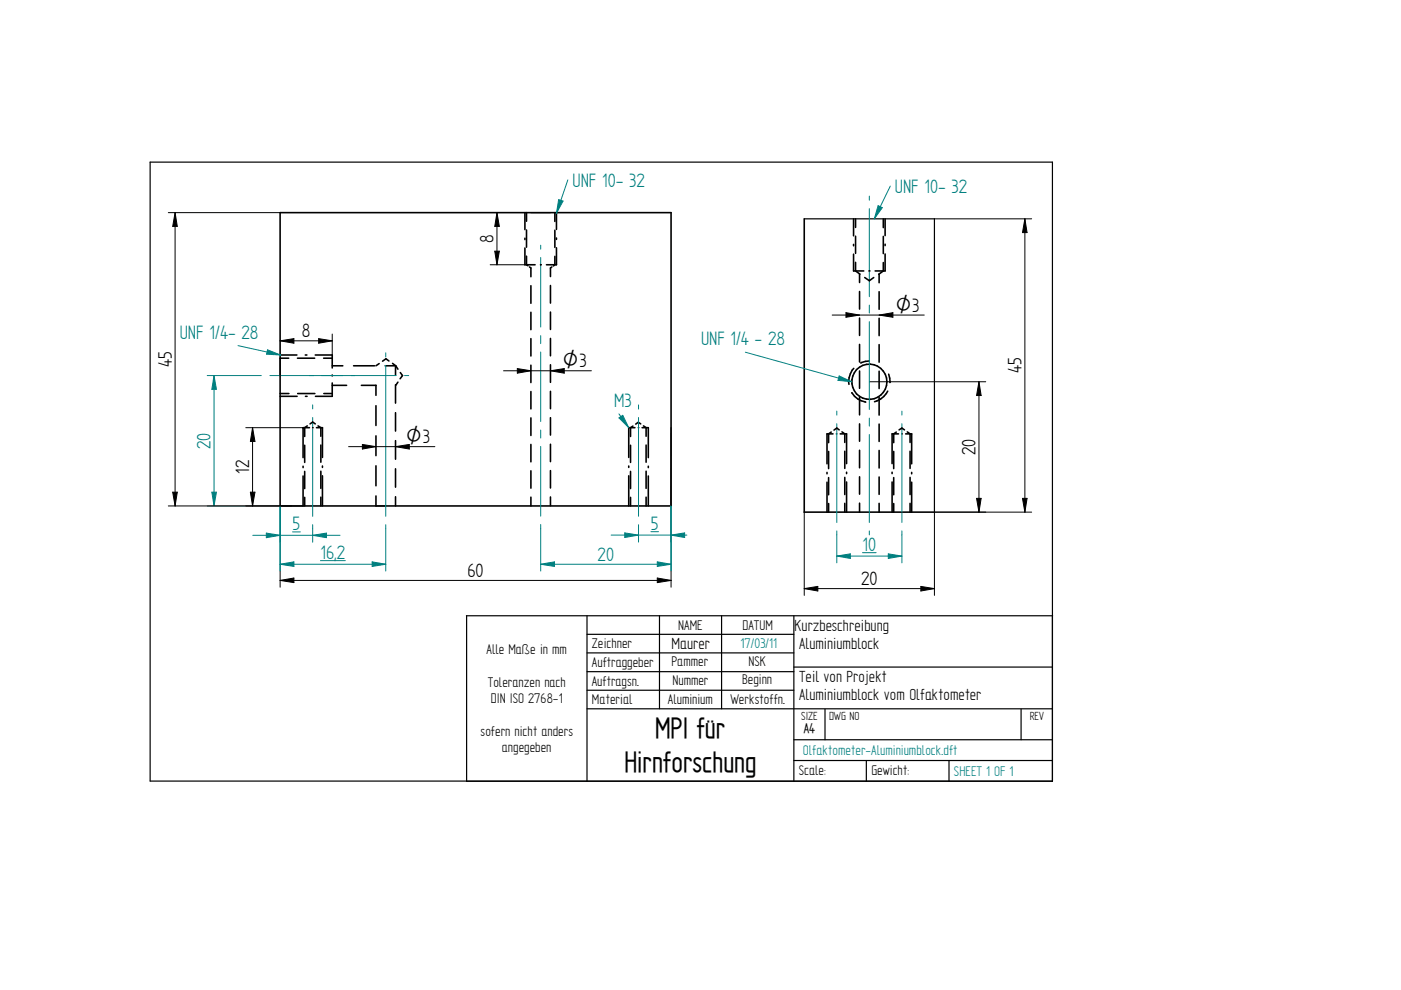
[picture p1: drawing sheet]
<svg xmlns="http://www.w3.org/2000/svg" width="297mm" height="210mm" viewBox="0 0 297 210" stroke-linecap="round" stroke-linejoin="round" font-family="sans-serif">
<g fill="none" stroke="#000" stroke-width=".25">
<path d="M59.4 107.3h4.9M124.5 134.5h43.8M124.5 138.4h43.8M124.5 130.6v35.1M139.8 130.6v19.7M153 130.6v19.7M168.3 130.6v35.1M223.2 130.6h-124.3v35.1h124.2v-131.3h-191.3v131.2h191.3M124.5 142.4h43.8M124.5 146.3h43.8M124.5 150.3h98.6M168.3 141.4h54.8"/>
<path d="M168.3 156.8h54.8M174.9 150.4v6.4M216.5 150.4v6.4M168.3 161.2h54.8M183.7 161.2v4.5M201.2 161.2v4.5"/>
</g>
<g fill="none" stroke="#000" stroke-width=".34">
<path d="M59.4 45.1h82.9v62.2h-82.9zM59.4 75.3h3.5M64.7 75.3h.4M66.8 75.3h3.6v2.7M70.4 79.5v.2M59.4 84h3.6M64.3 90.7v6.3M64.3 98.8v.3M64.6 90.7v1.8M64.6 94.4v3.6M64.6 99.9v3.7M64.8 84h.3"/>
<path d="M68 90.7v1.8M68 94.4v3.6M68 99.9v3.6M68.4 90.7v6.3M68.4 98.8v.3M70.4 81.2v2.8h-3.5M133.3 90.7v6.3M133.3 98.8v.3M133.7 90.7v1.8M133.7 94.4v3.6M133.7 99.9v3.7M137 90.7v1.8"/>
<path d="M137 94.4v3.6M137 99.9v3.6M137.5 90.7v6.3M137.5 98.8v.3M64.3 100.9v6.4M64.6 105.5v1.8M68 105.4v1.9M68.4 100.9v6.4M133.3 100.9v6.4M133.7 105.5v1.8M137 105.4v1.9M137.5 100.9v6.4"/>
</g>
<path d="M59.4 107.3v17.2M142.3 107.3v17.2M59.4 123.1l2.9-.5v.9zM59.4 123.1h82.9M139.4 122.6l2.9 .5-2.9 .4z" fill="none" stroke="#000" stroke-width=".21"/>
<path d="M59.4 123.1l2.9-.5v.9zM139.4 122.6l2.9 .5-2.9 .4z" fill="#000"/>
<path d="M54.6 79.6h.8M57.2 79.6h15.4M74.5 79.6h.8M44.9 104.4h1l-.5 2.9z" fill="none" stroke="#008080" stroke-width=".21"/>
<path d="M44.9 104.4h1l-.5 2.9z" fill="#008080"/>
<path d="M45.4 79.6l.5 2.9h-1z" fill="none" stroke="#008080" stroke-width=".21"/>
<path d="M45.4 79.6l.5 2.9h-1z" fill="#008080"/>
<path d="M43.9 79.6h10.7M45.4 79.6v27.7M50.5 73.3l9 2M65.6 79.6h.9M68.2 79.6h15.8M81.8 74.8v.9M81.8 77.5v32M85.8 79.6h.9M43.9 107.3h15.5M81.8 111.3v.8" fill="none" stroke="#008080" stroke-width=".21"/>
<path d="M59.4 75.9v3.8M79.7 81.7h.1M79.7 107.3h2.1" fill="none" stroke="#000" stroke-width=".25"/>
<g fill="none" stroke="#000" stroke-width=".34">
<path d="M59.4 75.9h1.8M63.1 75.9h3.6M68.6 75.9h1.8M70.4 77.6h2.3M75 77.6h4.4M80.4 77.1l-.7 .5M81.7 77.6h2.2v1.9M82.5 76.5l-.7-.4-.7 .5M83.2 77l.7 .6 .5 .7M84.9 79l.4 .6-.5 .7M59.4 83.4h1.9M63.1 83.4h3.7"/>
<path d="M68.7 83.4h1.7M70.4 81.7h3.1M76.6 81.7h3.1v2.1M79.7 86v4.2M79.7 92.4v4.2M79.7 98.8v4.2M83.9 81.6v3.9M83.9 87.5v3.9M83.9 93.4v4M83.9 99.4v3.9M84.4 81l-.5 .7M79.7 105.2v2.1"/>
<path d="M83.9 105.3v2"/>
</g>
<path d="M59.4 72.3l2.9-.5v1zM59.4 72.3h11M67.6 71.8l2.8 .5-2.8 .5zM70.4 70.8v4.5" fill="none" stroke="#000" stroke-width=".21"/>
<path d="M59.4 72.3l2.9-.5v1zM67.6 71.8l2.8 .5-2.8 .5z" fill="#000"/>
<path d="M56.7 74.2l2.8 1.1-3-.2z" fill="#008080"/>
<path d="M56.7 74.2l2.8 1.1-3-.2zM59.4 119.6l2.9-.5v1zM67.9 118.9h5.3" fill="none" stroke="#008080" stroke-width=".21"/>
<path d="M59.4 119.6l2.9-.5v1z" fill="#008080"/>
<path d="M78.9 119.1l2.9 .5-2.9 .5z" fill="none" stroke="#008080" stroke-width=".21"/>
<path d="M78.9 119.1l2.9 .5-2.9 .5z" fill="#008080"/>
<path d="M114.6 52v.8M114.6 54.6v14.7M114.6 71.2v1.7M114.6 74.6v14.8M114.6 91.2v1.7M114.6 94.7v14.7M59.4 107.3v13.8M59.4 119.6h22.4M81.8 112.1v9M114.6 111.2v.9M139.4 119.1l2.9 .5-2.9 .5z" fill="none" stroke="#008080" stroke-width=".21"/>
<g fill="none" stroke="#000" stroke-width=".34">
<path d="M112.6 56.8v1.9M116.7 56.8v1.8M112.6 60.6v3.7M112.6 66.2v3.7M112.6 71.8v3.7M112.6 77.4v3.7M116.7 60.5v3.8M116.7 66.2v3.6M116.7 71.8v3.6M116.7 77.3v3.8M112.6 83v3.7M112.6 88.6v3.7"/>
<path d="M112.6 94.2v3.7M112.6 99.8v3.7M116.7 83v3.7M116.7 88.6v3.6M116.7 94.2v3.7M116.7 99.8v3.7M112.6 105.4v1.9M116.7 105.4v1.8"/>
</g>
<path d="M112.6 45.1h4.1" fill="none" stroke="#000" stroke-width=".25"/>
<path d="M139.4 119.1l2.9 .5-2.9 .5z" fill="#008080"/>
<path d="M114.6 119.6l3-.5v1z" fill="none" stroke="#008080" stroke-width=".21"/>
<path d="M114.6 119.6l3-.5v1z" fill="#008080"/>
<path d="M120.4 38.1l-2.4 7.1M114.6 112.1v9M114.6 119.6h27.7M142.3 107.3v13.8" fill="none" stroke="#008080" stroke-width=".21"/>
<g fill="none" stroke="#000" stroke-width=".34">
<path d="M111.3 52.6v3.5h2.1M111.3 45.1v3.6M111.3 50.5v.3M111.6 45.1v1.8M111.6 48.8v3.6M111.6 54.3v1.8l.3 .2M112.3 56.6l.3 .2M114.6 56.1h.2M117 56.6l-.3 .2M117.6 54.4v1.7l-.3 .3M117.6 45.1v1.8M117.6 48.8v3.7"/>
<path d="M118 45.1v3.5M118 50.5v.3M118 52.5v3.6h-2.1"/>
</g>
<path d="M103.9 56.1h7.4M104.9 53.3h1l-.5 2.8zM105.4 45.1l.5 2.9h-1zM105.4 45.1v11" fill="none" stroke="#000" stroke-width=".21"/>
<path d="M105.4 45.1l.5 2.9h-1zM104.9 53.3h1l-.5 2.8z" fill="#000"/>
<path d="M118.4 42.3l1 .3-1.4 2.6z" fill="#008080"/>
<path d="M118.4 42.3l1 .3-1.4 2.6zM66.3 85.9v.8M66.3 88.5v21M135.4 85.9v.8M135.4 88.5v21M66.3 111.3v.8M135.4 111.3v.8M138 112.7h1.6M142.2 113.5l3-.5v1z" fill="none" stroke="#008080" stroke-width=".21"/>
<path d="M106.8 78.6h18.6M109.7 78.1l2.9 .5-2.9 .5zM116.7 78.6l2.9-.5v1zM52.1 90.7h12.2M53.5 90.7l.6 2.9h-1zM53.5 90.7v16.6M73.9 94.7h18.3M76.8 94.2l2.9 .5-2.9 .5zM83.9 94.7l2.9-.5v1zM52.1 107.3h7.3M53.1 104.4h1l-.6 2.9z" fill="none" stroke="#000" stroke-width=".21"/>
<path d="M109.7 78.1l2.9 .5-2.9 .5zM116.7 78.6l2.9-.5v1zM53.5 90.7l.6 2.9h-1zM76.8 94.2l2.9 .5-2.9 .5zM83.9 94.7l2.9-.5v1zM53.1 104.4h1l-.6 2.9z" fill="#000"/>
<path d="M64.3 90.7h1.3M65.1 90.3l-.5 .4M65.7 89.9l.6-.4 .5 .4M66.3 90.7h.1M67.1 90.7h1.3M67.4 90.3l.6 .4M133.3 90.7h1.3M134.2 90.3l-.5 .4M135.3 90.7h.1M135.8 89.9l-.5-.4-.5 .4M136.1 90.7h1.4M136.4 90.3l.6 .4" fill="none" stroke="#000" stroke-width=".34"/>
<path d="M64.3 90.7h.1M68.4 90.7h.1M142.3 90.7l-.1 16.6" fill="none" stroke="#000" stroke-width=".25"/>
<path d="M142.2 113.5l3-.5v1z" fill="#008080"/>
<path d="M132.5 113l2.9 .5-2.9 .5z" fill="none" stroke="#008080" stroke-width=".21"/>
<path d="M132.5 113l2.9 .5-2.9 .5z" fill="#008080"/>
<path d="M56.5 113l2.9 .5-2.9 .5zM62 112.8h1.7M129.6 113.5h16M135.4 112.1v2.8M142.2 107.3v7.6" fill="none" stroke="#008080" stroke-width=".21"/>
<path d="M56.5 113l2.9 .5-2.9 .5z" fill="#008080"/>
<path d="M66.3 113.5l2.9-.5v1z" fill="none" stroke="#008080" stroke-width=".21"/>
<path d="M66.3 113.5l2.9-.5v1z" fill="#008080"/>
<path d="M131.2 87.8l2.1 2.9M53.6 113.5h18.5M59.4 107.3v7.7M66.3 112.1v2.9" fill="none" stroke="#008080" stroke-width=".21"/>
<path d="M131.2 88.6l.8-.5 1.3 2.6z" fill="#008080"/>
<path d="M131.2 88.6l.8-.5 1.3 2.6zM177.4 87.2v.8M177.4 89.8v21M191.2 87.2v.8M191.2 89.8v21M177.4 112.6v.8M177.4 117.9l2.9-.5v1zM182.9 117.2h2.9M191.2 112.6v.8" fill="none" stroke="#008080" stroke-width=".21"/>
<g fill="none" stroke="#000" stroke-width=".21">
<path d="M35.7 45.1h23.7M37.1 45.1l.5 2.9h-1zM37.1 45.1v62.2M198.1 46.4h20.6M217.3 46.4l.5 2.9h-1zM217.3 46.4v62.2M35.7 107.3h26.1M36.6 104.4h1l-.5 2.9zM170.5 108.6v17.6M216.8 105.7h1l-.5 2.9zM218.7 108.6h-20.6v17.6M170.5 124.8l2.9-.5v1z"/>
<path d="M170.5 124.8h27.6M195.2 124.3l2.9 .5-2.9 .5z"/>
</g>
<path d="M37.1 45.1l.5 2.9h-1zM217.3 46.4l.5 2.9h-1zM36.6 104.4h1l-.5 2.9zM216.8 105.7h1l-.5 2.9zM170.5 124.8l2.9-.5v1zM195.2 124.3l2.9 .5-2.9 .5z" fill="#000"/>
<path d="M170.5 46.4h27.6v62.2" fill="none" stroke="#000" stroke-width=".25"/>
<g fill="none" stroke="#000" stroke-width=".34">
<path d="M170.5 46.4v62.2h27.6M175.7 95.7v3.7M176.2 91.6l-.5 .4v1.9M176.6 92h-1.3v6.3M177.3 92h.1M177.9 91.1l-.5-.3-.6 .4M178.1 92h1.4v6.3M178.5 91.6l.6 .4v1.8M179.1 95.7v3.6M190.5 92h-1.4v6.3M191.2 92h.1M192 92h1.3v6.3"/>
<path d="M175.3 100.2v.3M175.3 102.2v6.4M175.7 101.3v3.6M175.7 106.8v1.8M179.1 101.2v3.7M179.1 106.7v1.9M179.5 100.1v.3M179.5 102.2v6.4M189.1 100.1v.3M189.1 102.2v6.4M193.3 100.2v.3M193.3 102.2v6.4"/>
</g>
<path d="M177.4 117.9l2.9-.5v1z" fill="#008080"/>
<path d="M188.3 117.4l2.9 .5-2.9 .5z" fill="none" stroke="#008080" stroke-width=".21"/>
<path d="M188.3 117.4l2.9 .5-2.9 .5z" fill="#008080"/>
<path d="M188.8 39.5l-3.4 6.9M184.3 41.6v.9M184.3 44.2v18.7M184.3 64.7v1.7M184.3 68.2v18.6M184.3 88.6v1.7M184.3 92.1v18.7M177.4 113.4v5.9M177.4 117.9h13.8M184.3 112.6v.8M191.2 113.4v5.9" fill="none" stroke="#008080" stroke-width=".21"/>
<g fill="none" stroke="#000" stroke-width=".34">
<path d="M181 53.9v3.5h2.1M181 46.4v3.6M181 51.8v.3M181.4 46.4v1.8M181.4 50.1v3.6M181.4 55.6v1.8l.9 .7M183.3 58.8l1 .7 .9-.7M184.2 57.4h.2M187.3 55.7v1.7l-1 .8M187.3 46.4v1.9M187.3 50.1v3.7M187.7 46.4v3.6"/>
<path d="M187.7 51.8v.3M187.7 53.8v3.6h-2.2M181 78.1a4.2 4.2 0 0 0-1 3.4M184.3 76.5l-.8 .1-1 .4M188.4 79.3l.3 1.8M180.6 83.3a4.4 4.4 0 0 0 3 2M188.2 82.9a4.4 4.4 0 0 1-2.8 2.3M189.5 95.7v3.7M190 91.6l-.5 .4v1.9M190.6 91.1l.6-.3 .6 .3M192.4 91.6l.6 .4v1.8M193 95.7v3.6"/>
<path d="M189.5 101.3v3.6M189.5 106.8v1.8M193 101.2v3.7M193 106.7v1.9"/>
<circle cx="184.3" cy="81" r="3.7"/>
</g>
<path d="M184.3 80.9h24.7M207.6 80.9l.4 3h-1zM207.6 80.9v27.7M198.1 108.6h10.9M207 105.7h1l-.4 2.9z" fill="none" stroke="#000" stroke-width=".21"/>
<path d="M207.6 80.9l.4 3h-1zM207 105.7h1l-.4 2.9z" fill="#000"/>
<path d="M186.2 43.6l.9 .4-1.7 2.4z" fill="#008080"/>
<path d="M186.2 43.6l.9 .4-1.7 2.4zM158 74.7l22.6 6.2" fill="none" stroke="#008080" stroke-width=".21"/>
<path d="M177.9 79.7l2.7 1.2-2.9-.3z" fill="#008080"/>
<path d="M177.9 79.7l2.7 1.2-2.9-.3z" fill="none" stroke="#008080" stroke-width=".21"/>
<g fill="none" stroke="#000" stroke-width=".34">
<path d="M182.2 58.1v1.8M186.4 58.1v1.8M182.2 61.8v3.7M182.2 67.4v3.7M182.2 73v3.8M182.2 78.7v3.6M186.4 61.8v3.8M186.4 67.5v3.7M186.4 73.1v3.7M186.4 78.7v3.7M182.2 84.2v3.8M182.2 89.9v3.7"/>
<path d="M182.2 95.5v3.7M186.4 84.3v3.7M186.4 89.9v3.7M186.4 95.5v3.7M182.2 101.1v3.7M182.2 106.7v1.9M186.4 101.1v3.7M186.4 106.7v1.9"/>
</g>
<path d="M176.4 66.8h19.6M179.4 66.3l2.8 .5-2.8 .5zM186.4 66.8l2.9-.5v1z" fill="none" stroke="#000" stroke-width=".21"/>
<path d="M179.4 66.3l2.8 .5-2.8 .5zM186.4 66.8l2.9-.5v1z" fill="#000"/>
<g font-size="7">
<text x="138.9" y="156.5">MPI für</text>
<text x="132.4" y="163.6">Hirnforschung</text>
</g>
<g font-size="4.7" fill="#008080">
<text x="121.4" y="39.6">UNF 10- 32</text>
<text x="189.7" y="40.9">UNF 10- 32</text>
<text x="38.1" y="71.8">UNF 1/4- 28</text>
<text x="148.6" y="73.2">UNF 1/4 - 28</text>
<text x="130.2" y="86.3">M3</text>
<text x="44.7" y="95.2" transform="rotate(-90 44.7 95.2)">20</text>
<text x="62" y="112.4">5</text>
<text x="138" y="112.4">5</text>
<text x="67.9" y="118.5">16,2</text>
<text x="126.7" y="118.9">20</text>
<text x="182.9" y="116.8">10</text>
</g>
<g font-size="4.7">
<text x="104.6" y="51.6" transform="rotate(-90 104.6 51.6)">8</text>
<text x="64" y="71.5">8</text>
<text x="36.4" y="77.9" transform="rotate(-90 36.4 77.9)">45</text>
<text x="216.6" y="79.2" transform="rotate(-90 216.6 79.2)">45</text>
<text x="52.8" y="100.5" transform="rotate(-90 52.8 100.5)">12</text>
<text x="206.8" y="96.5" transform="rotate(-90 206.8 96.5)">20</text>
<text x="99.1" y="122.3">60</text>
<text x="182.6" y="124.1">20</text>
</g>
<g font-size="4.5">
<text x="189.9" y="66.1">O3</text>
<text x="119.3" y="77.9">O3</text>
<text x="86.1" y="94">O3</text>
</g>
<g font-size="3.9">
<text x="142.4" y="137.6">Maurer</text>
<text x="168.5" y="133.7">Kurzbeschreibung</text>
<text x="169.4" y="137.7">Aluminiumblock</text>
<text x="169.4" y="144.6">Teil von Projekt</text>
<text x="169.4" y="148.5">Aluminiumblock vom Olfaktometer</text>
</g>
<g font-size="3.4">
<text x="125.5" y="137.5">Zeichner</text>
<text x="143.8" y="133.5">NAME</text>
<text x="157.4" y="133.5">DATUM</text>
<text x="103.2" y="138.7">Alle Maße in mm</text>
<text x="125.5" y="141.4">Auftraggeber</text>
<text x="142.4" y="141.3">Pammer</text>
<text x="158.7" y="141.3">NSK</text>
<text x="103.4" y="145.6">Toleranzen nach</text>
<text x="104.1" y="149.1">DIN ISO 2768-1</text>
<text x="125.5" y="145.4">Auftragsn.</text>
<text x="125.5" y="149.3">Material</text>
<text x="141.6" y="149.2">Aluminium</text>
<text x="142.6" y="145.2">Nummer</text>
<text x="154.9" y="149.2">Werkstoffn.</text>
<text x="157.3" y="145.1">Beginn</text>
<text x="101.9" y="156">sofern nicht anders</text>
<text x="106.4" y="159.4">angegeben</text>
<text x="169.4" y="164.4">Scale:</text>
<text x="184.7" y="164.4">Gewicht:</text>
</g>
<g font-size="3.4" fill="#008080">
<text x="157" y="137.5">17/03/11</text>
<text x="170.2" y="160.1">Olfaktometer-Aluminiumblock.dft</text>
<text x="202.3" y="164.5">SHEET 1 OF 1</text>
</g>
<text font-size="3.3" x="170.4" y="155.4">A4</text>
<g font-size="2.8">
<text x="169.9" y="152.6">SIZE</text>
<text x="175.8" y="152.6">DWG NO</text>
<text x="218.3" y="152.6">REV</text>
</g>
</svg>
